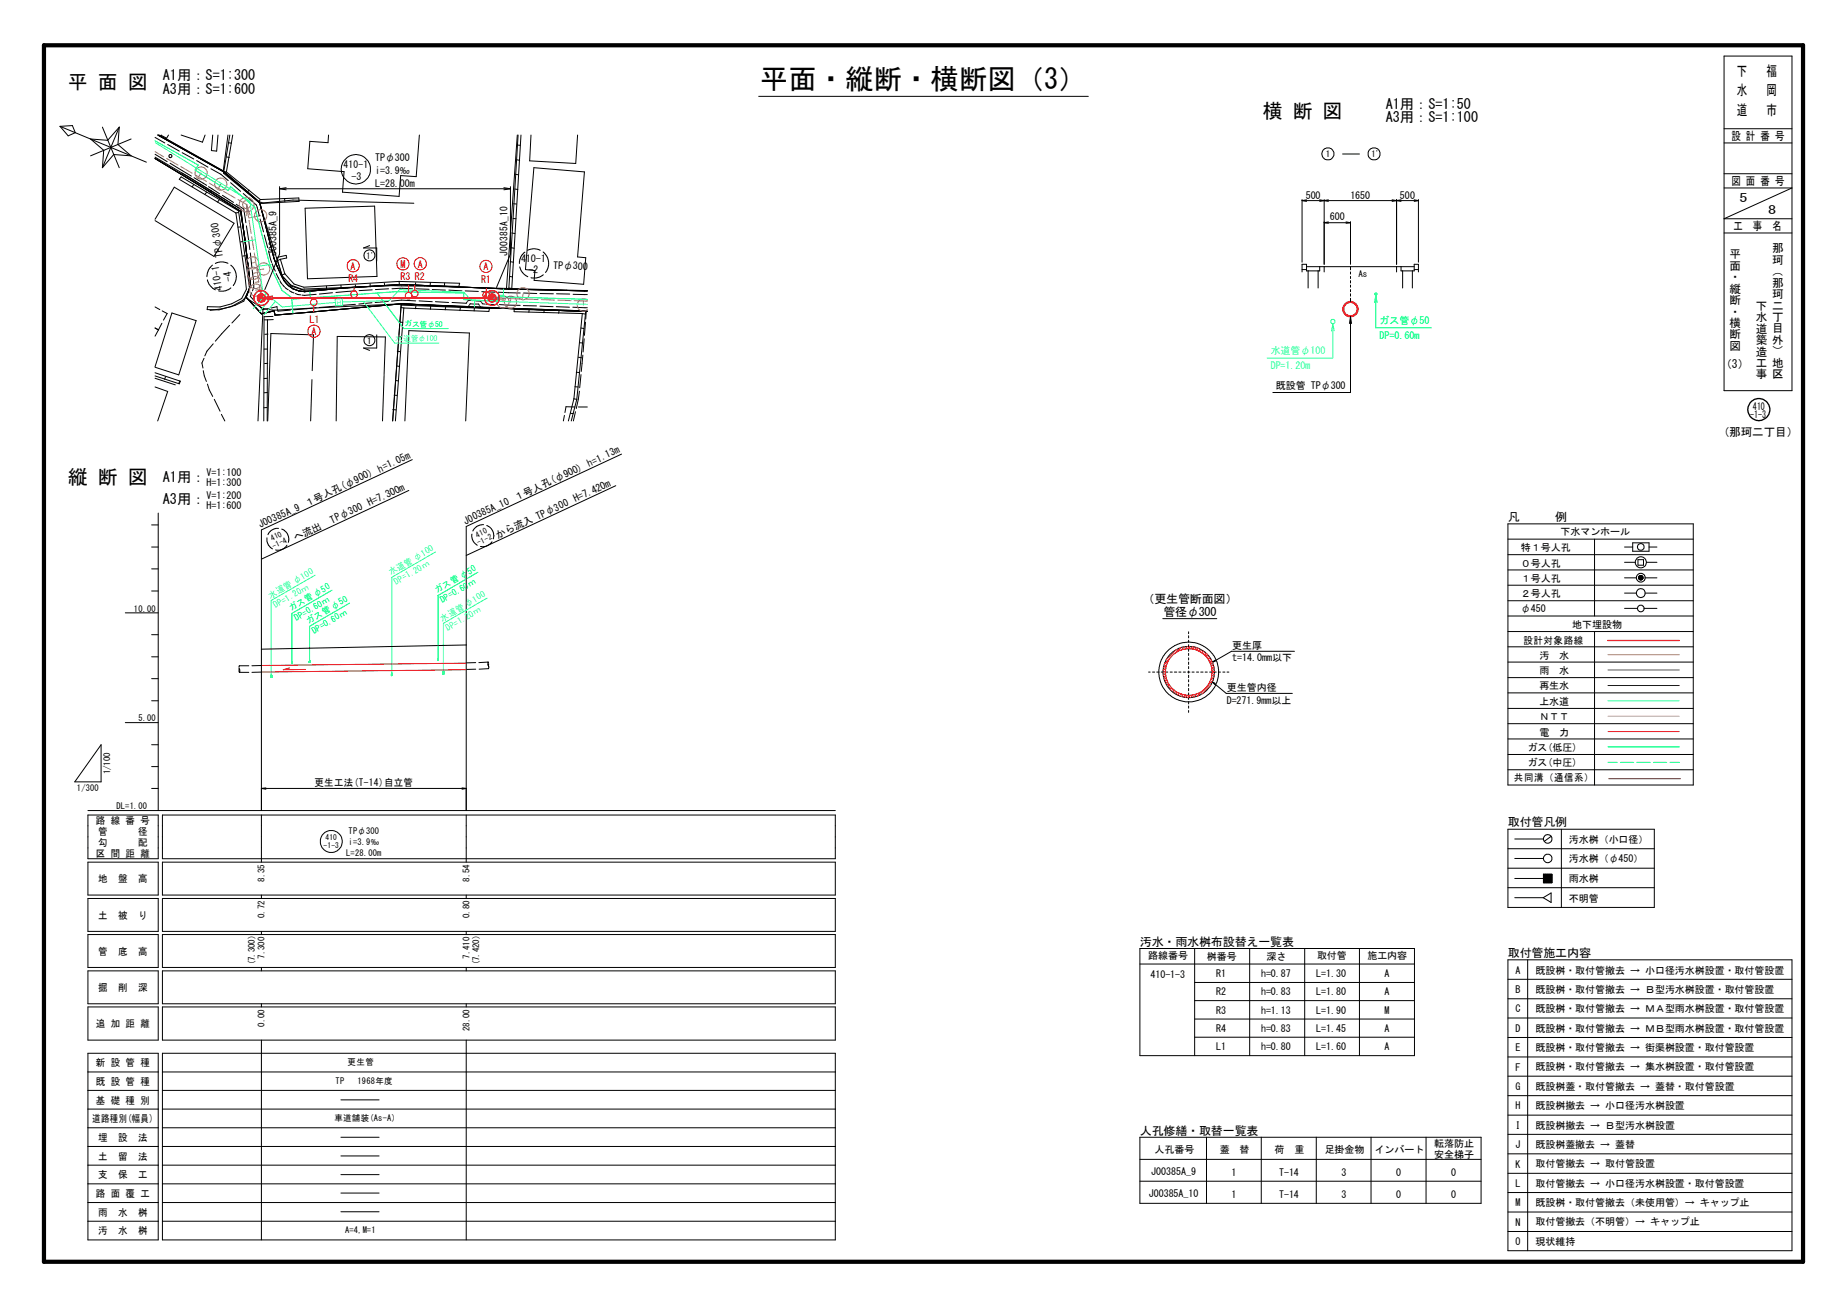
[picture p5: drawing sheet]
<svg xmlns="http://www.w3.org/2000/svg" width="297mm" height="210mm" viewBox="0 0 297 210" stroke-linecap="round" stroke-linejoin="round" font-family="sans-serif">
<g fill="#f00">
<circle cx="42" cy="47.9" r=".65"/>
<circle cx="79.1" cy="47.9" r=".65"/>
</g>
<g fill="none" stroke="#c08040" stroke-width=".16">
<path d="M24.9 24.4l1.4 .8M26.8 25.5l1.8 1M29.1 26.8l1.8 1.1M31.4 28.1l1.8 1.1M32.3 27.8l-.4 .6M33.7 29.5l1.8 1M35.5 29.6l-.4 .7M35.9 30.8l1.9 1M38.3 32.1l1.4 .8M39.7 32.9l.3 2M39.7 32.9v1.8M39.7 32.9l.5 1.7"/>
<path d="M40 35.4l.4 2.1M40.5 38.1l.3 2M41.9 34.7l-1.9 .4M40.9 40.7l.3 2.1M41.1 42.1l-.5 .2M41.3 43.3l.3 2.1M41.4 43.8l-.6 .1M41.6 45.3l-.6 .1M41.7 45.9l.3 2M41.8 46.6l-.7 .1M42.4 43.3l-1.1 .1M79.1 47.9l2.1 .1"/>
<path d="M79.1 47.9l1.8 .4M80.9 47.7l-1.8 .2M80.9 48v.6M81.7 48l2.2 .1M82.1 48v.6M84.1 47.2l-.1 .9M84.4 48.1l2.1 .1M87 48.2l2.2 .1M89.7 48.3h2.1M92.3 48.3l2.1 .1M93.8 48.4v.7M94.4 48.3a.98 .98 0 0 0-1.3 .1 .98 .98 0 0 0 0 1.3 .98 .98 0 0 0 1.3 .1"/>
<path d="M258.6 105.3h11.4"/>
<circle cx="32.3" cy="27.8" r=".98"/>
<circle cx="35.5" cy="29.6" r=".98"/>
<circle cx="39.7" cy="32.9" r=".64"/>
<circle cx="39.7" cy="32.9" r="1.19"/>
<circle cx="41.9" cy="34.7" r=".98"/>
<circle cx="40.6" cy="42.3" r=".99"/>
<circle cx="40.8" cy="44" r=".98"/>
<circle cx="41" cy="45.4" r=".98"/>
<circle cx="41.1" cy="46.6" r=".98"/>
<circle cx="42.4" cy="43.2" r=".98"/>
<circle cx="80.9" cy="48.6" r=".97"/>
<circle cx="82.1" cy="48.6" r=".98"/>
<circle cx="84.1" cy="47.2" r=".98"/>
</g>
<g fill="none" stroke="#000" stroke-width=".16">
<path d="M122 15.5h53M277.2 9h11v53.8h-11zM9.7 20.3l1.9-.1 .5 1.1-1.1 .5zM9.7 20.3l13.8 5.8M16.5 20.4l2.7 6.6M19.2 20.4l-1.9 2.2-2.7-.2 2.1 1.8-.2 2.8M19.2 20.4l-.2 2.8 2.1 1.9-2.8-.3-1.8 2.2M19.2 20.4l-2.7 6.6M21.1 22.4l-6.5 2.7M24.9 35.3l3.1-5.2 9.6 5.8-3.2 5.3-9.5-5.7M24.9 25.5l8.9 5.4 4.9 3.1 .7 4.6 .8 6.4v1.1l-.6 1.7 2.4 2.7 2.1-.5 .1 .7 20.4-1.8 13.8 .6 16 .6M24.9 24.8l2 1.2"/>
<path d="M24.9 22.1l1.6 .9M24.9 25.3l5.3 3.1M25.4 21.7l10.5 5.9 5.9 5 2.3 9a11.5 11.5 0 0 0 2.3 4.3l.7 .5 .9 .4 1 .1 6.8-.6 8.5-.5a844.5 844.5 0 0 0 30.1 1M25.6 21.7l10.3 5.8 5.8 4.9M26 21.7l.8 .5 .3-.5M27 23.2l1.8 1.1M27.3 26.2l3.5 2.1M29.1 21.7l3.5 1.2 .4-1.2M29.1 28.4l9.3 5.5 1.7 12.6-.9 1.9-1.4 .7-2.6 .7h-1.9l.1-.5 2 .1 1.9-.5 1.6-.9 .7-1.5-1.7-12.3-9.1-5.4zM29.2 27.8l1 .6M29.3 24.6l1.9 1M30.2 28.4l8.5 5.3 1.6 12.3-.8 1.8"/>
<path d="M31.2 29.7l-.3 .4M31.2 28.6l2 1.2M31.6 25.8l1.8 1.1M33.2 30.9l-.3 .4M33.5 30l1.8 1.2M33.9 27.1l1.6 .9 1.2 1M34.2 21.7l-.2 2.5 .8 .1 .3-2.6M35.3 32.1l-.3 .4M35.8 31.4l1.7 1.2M35.9 27.6h.5M36.4 25.2l.5 .1M36.4 27.6l5.5 4.5"/>
<path d="M36.7 21.7l-.8 5.8M36.7 22.9l.5 .1M37 21.7l-1.1 6.2 6 4.8 6.2-.3-.1-.6-6.1 .3M37.1 29.4l1.6 1.4M37.4 21.7l-1 5.9M38 32.9l1.2 .7 .3 2.2M38.4 34.2h-.5M38.7 36.5h-.4M39.1 38.8l-.4 .1M39.1 31.1l1.5 1.4M39.6 36.3l.6 3.8M40 30.6l-.2 .3"/>
<path d="M40.9 32.6l.4 .5M41.3 33.2l.4 1.5M41.7 32.4l.6 .2 4.8-.4 19.4 .5M41.7 32.4l3.7 12a4.2 4.2 0 0 0 3.5 2.1l14.2-.6 31.3 .8M41.8 35.2l.6 2.1M41.9 32.1l-.3 .4M42.5 37.8l.6 2M45 30v10.9l-2.4 5.7M45 30.4h37.1M45 30.4l1 .1M45.8 31.9v.5M46 30.2l-1 .2"/>
<path d="M49.1 33.5l11.1-.4 .4 11.3-11.2 .4zM52.8 21.7l-.1 1.2-2.9-.2-.3 4.4 5.8 .5-.2 3.3 9.1 .7 .2-3.4 2.5 .2 .5-6.7M59.4 39.5l-.9 .4h2.1v2.1M81 30.2l1.1 .2M82.1 30v10.9l-2.3 5.3M82.1 30.4l-1.1 .1M82.2 39.8l.5 .1M82.3 37.5h.5M82.5 35.1l.5 .1M82.6 32.8h.5M82.8 30.4l.5 .1M82.9 28l.5 .1"/>
<path d="M83.1 25.7l.5 .1M83.2 23.3l.5 .1M83.2 21.7l-1.8 24.7M83.3 21.7l-1.5 24.6 .5 .1 1.5-24.7M85.4 21.7l-.2 4.2 7.4 .4 .3-4.6M85.9 27l8.1 .6-1.1 13.7 1.3 .1-.3 4.3-8-.6 .1-1.6-1.5-.2zM209.4 32.1v10.1M209.4 32.3h18.7M209.4 32.3l.7 .1M210.1 32.1l-.7 .2M212.2 32.1l.7 .2M212.9 32.1v10.4"/>
<path d="M212.9 32.3l.7 .1M212.9 32.3l-.7 .1M212.9 35.8h4.3M212.9 35.8l.7 .1M213.6 32.1l-.7 .2M213.6 35.7l-.7 .1M215.9 24.8h2.7M216.5 35.7l.7 .1M217.2 35.6v6.9M217.2 35.8l-.7 .1M223.9 32.1l1.4 .3M224.6 32.1v10.4"/>
<path d="M225.3 32.1l-1.4 .3M227.4 32.1l.7 .2M228.1 32.1v10.1M228.1 32.3l-.7 .1M277.2 30.2h11l-11 5h11M277.2 23h11M277.2 20.7h11M277.2 27.9h11M277.2 37.5h11M24.9 49.4l.8 .4M24.9 59l2.7-8.7 3.9 1.3-2.8 8.7-3.8-1.2M24.9 59.9l4.1 1.4-.2 .4-3.9-1.2"/>
<path d="M25.1 52.9l-.2-.2 .6 .3M25.2 52.9l.3 .1M25.5 53l-.6 1.1M26 52l-.5 1M26.1 50l.8 .4-.6 1.1M32.7 59.6l.5 1.7M32.8 57.6l-.3 .8 .1 .8M33.4 45l.2 .7 .4 .4 .6 .5M34.2 42.6l-.7 .9-.2 1M34.3 55.3l-1 1.2-.4 .7M36.7 42.3l-.8-.2h-.6l-.7 .3M36.9 52.3l-2.3 2.6"/>
<path d="M37.1 42.6l.6 .7 .3 1.1-.1 .7-.4 .8M37.1 46.3l-.9 .5h-1.1M38.6 50.6l-1.3 1.3M39.5 41.1l-.5 .1M39.5 47.8l-.5 .5-1.8 1-3.4 .6M39.5 47.8l2.8 1.8M40.3 40.7l.2 2.3M40.5 47.1l-.2 .6 .8 .9M40.6 43.4l.1 1M40.7 44.6l.1 .5M40.8 45.2v.5M40.8 45.8v.4l-.2 .6"/>
<path d="M41.4 48.9l.8 .9 1-.2M42.3 49.6l-.8 18.1M42.5 56.1h.5M42.5 51.4h.5M43 51.4v16.3M43.1 58.4l-.6 .1M43.1 53.7l-.5 .1M43.2 40.3l.5 1.9M43.6 49.5l.9-.2 .1 .3M43.8 42.4l.5 1.2M43.9 50.9h-1.4l-.1 16.8M43.9 51.4h-.9"/>
<path d="M44.4 44l.5 1M44.6 49.7l.1 .3 2-.1M45 45.1l.3 .6M45.1 41.7l1-.2-.1-.4-1.5 .3 .9 3 1.5 1.6 2 .7 15.7-.9 9.2 .3 .1-.5-9.7-.3M45.1 41.7l-.5 .2M45.1 41.7l.7 2.3M45.4 45.8l.4 .3M45.8 44l-.5 .2M45.8 44l1.5 1.7 1.6 .5 15.3-.9M45.8 46.2l.6 .4M46.5 46.7l.8 .4M47.5 47.2l.8 .2"/>
<path d="M50.2 59.6l.2-5.8-6.8-.2-.5 14.1M50.8 49.5l-3.6 .3M50.8 47.3l-2.2 .2M52.5 46v.6M53.5 47.1l-2.1 .2M54.5 49.2l-3.1 .2M54.8 45.8l.1 .6M57.1 45.8v.5M57.1 48.9l-2.1 .2M57.2 46.8l-3.2 .2M59.5 45.6v.5M59.8 48.7l-2.1 .2"/>
<path d="M59.9 46.6l-2.2 .1M60.6 53.8v2.2h-2.1l.9 .3M61.8 45.6v.3M62.4 48.5l-2.1 .1M62.5 46.4l-2.1 .2M63.8 58.8l.5 .1M63.9 56.5l.4 .1M64.1 54.1l.5 .1M64.2 45.3v.5M64.3 51.8l.5 .1M64.5 49.4l.4 .1M64.5 46.4h-1.5"/>
<path d="M64.5 48.9l29.9 1.1M64.5 48.9l-1.3 18.8M64.5 48.9l-19.9 1h-.8l-1.5-.3M64.6 46.4h1.7M64.9 49.5l13.7 .6 .1-.5-14.2-.5-1.4 18.6M64.9 49.5l-1.3 18.2M66.8 45.5v.5M66.8 48.4l-2.2-.1-1.7 .1M66.9 49.2l-.1 .5M66.9 46.4l2.1 .1M67.4 48.4l2.1 .1M69.2 45.4v.4"/>
<path d="M69.3 49.3l-.1 .4M69.5 46.6l2.1 .1M70 48.5l2.1 .1M71.5 45.5v.5M71.7 49.4l-.1 .4M72.2 46.7l2.1 .1M74 49.4v.6M74.8 46.8l2.1 .1M75.1 48.6l-.1 .2-2.3-.2M75.4 49.1l-.1 .3M76.1 48.3h-.8l-.1 .2M76.2 48.9h-.6l-.1 .2"/>
<path d="M76.3 49.5l-.1 .5M76.4 48.9h.6l.1 .2M76.5 48.4h.8l.1 .2M77.2 49.2l.1 .2M77.5 48.7l.1 .2h.3M77.5 46.9l2.1 .1M78.1 48.9l1.7 .1M80.1 47l3.6 .1M80.3 49l3.4 .1M82 44.4l.4 .1M82 42.1l.5 .1M83.6 42.9l.4 .9 .9 .7"/>
<path d="M84.2 49.1l2.1 .1M84.2 47.1l2.1 .1M84.4 40.6l-.7 .7-.2 1.1M84.8 40.3l.8-.3h.8l.5 .3M85.1 49.8l-.1 .4M86.8 49.2l2.1 .1M86.8 47.2h2.2M87.3 40.5l.6 .7 .3 .9-.1 1-.4 .7M87.4 44.2l-1.1 .5h-.9M87.5 49.9v.4M89.5 49.3l2.1 .1M89.5 47.2l2.1 .1"/>
<path d="M89.9 49.9l-.1 .5M92.1 49.4l2.1 .1M92.2 47.3l2 .1M92.7 59.9h.4M93 57.4l.5 .1M93.2 55.1l.5 .1M93.4 52.7l.5 .1M93.6 50.4l.5 .1M93.6 50.4l-10.9-.3v-.4l11.5 .3-1.4 14.2M93.6 50.4l-1.3 13.7M93.7 57.1l-.2 2.6M93.9 54.5l-.1 2.1"/>
<path d="M94.1 51.8l-.1 2.1M94.3 49.5h.1M94.3 47.4h.1M94.3 50l-.1 1.3M209.4 43.3h.7M210.1 42.9h17.3M210.4 43.6v2.7M212 43.6v2.7M212.2 42.9v.7h-2.1v-1.1h-.7v1.2M212.9 42.9v.8M217.2 42.9v.5M217.2 43.7v.4"/>
<path d="M217.2 44.4v.4M217.2 45.1v.4M217.2 45.8v.4M217.2 46.6v.3M217.2 47.2v.4M217.2 48v.5M217.2 50.9v12.2h-12.5M217.2 50.9l-.2 1.1M217.2 50.9l.1 1.1M224.6 42.9v.8M225.3 42.9v.7h2.1v-1.1h.7v1.2M225.6 43.6v2.7"/>
<path d="M227.1 43.6v2.7M227.4 43.3h.7M24.9 62.2l2.1 .7-1.6 4.8M24.9 60.8l3.3 1.1M26.6 60.6l-.1 .4M28.9 61.3l-.2 .4M33.4 61.8l.3 .9 .5 1.1M34.5 64.2l.9 1.9M35.6 66.6l.6 1.1M42.9 65.5l-.5 .1M43 60.8l-.5 .1M43 63.1l-.5 .1"/>
<path d="M50.2 61l-.2 6.7M61.8 60.2l.2-6-7.8-.1-.1 13.6M61.8 60.4l-.3 7.3M63.2 65.9h.5M63.4 63.5l.4 .1M63.6 61.2l.5 .1M65.1 67.7l.6-14.5 9.8 .4-.6 14.1M65.7 78.9l-23.7 11M66.3 73.9l-24.3 11.3v45.1M90.8 66.8l-.2 .9M91.7 66.5h.5M92.3 64.1l.5 .1"/>
<path d="M92.3 64.1l-.9 3.6M92.5 62.2h.5M92.5 65.4h-1.5l-.2 .9M92.5 66.2l-.3 1.5M92.8 64.2l-.9 3.5M93 65.4h1.4M93.2 62.9l-.5 2.8M93.4 60.2l-.2 2.2M99 78.1l-24 11.2M99.9 73l-24.9 11.7v45.6M20.2 98.6h5.2M24.4 95h1"/>
<path d="M24.4 91.5h1M24.4 88h1M24.4 84.4h1M25.4 82.5v47.8M42.9 86.5v.6l.2 .5 .7 .7M44.8 85h-.4l-.7 .2-.3 .2-.3 .6M45.3 85.1l.5 .2 .5 .6 .1 .6v.7M46.1 87.7l-.3 .4-.4 .2-.4 .2-.7-.1M75.9 85.9v.8l.3 .5 .6 .5M77.8 84.4h-.6l-.6 .3-.6 .7M78.3 84.5l.4 .3 .5 .6 .2 .7-.1 .6M79.1 87.1l-.3 .4-.6 .3-.9 .1"/>
<path d="M187 99.5h8.7M242.5 84.2h29.8v42h-29.8zM242.5 86.7h29.8M242.5 91.7h29.8M242.5 94.1h29.8M242.5 96.6h29.8M242.5 99.1h29.8M242.5 89.2h29.8M256.4 86.7v12.4M261.2 88h1.4M261.2 92.9h1.9M261.2 95.4h1.9"/>
<path d="M261.2 97.8h2.1M261.2 90.4h1.8M262.6 87.3h2.6v1.3h-2.6zM263.4 90h.9v.9h-.9zM263.5 92.9l.4 .4 .3-.4-.3-.4-.4 .4M263.5 92.8l.5 .4M263.6 92.7l.5 .5M263.6 92.6l.5 .5M263.7 92.6l.5 .4M263.7 92.6l-.2 .2 .4 .5M263.8 92.5l.4 .5-.2 .2M263.9 92.5l-.4 .5 .2 .2"/>
<path d="M264 92.6l.2 .2-.4 .5M264 92.6l-.5 .4M264.1 92.6l-.5 .5M264.1 92.7l-.5 .5M264.2 92.8l-.5 .4M264.4 97.8h2M264.5 92.9h1.9M264.5 95.4h1.9M264.8 90.4h1.6M265.2 88h1.2M16.3 119.8v5.9h-4.3zM20.2 116.2h5.2"/>
<path d="M24.4 119.8h1M24.4 112.7h1M24.4 109.1h1M24.4 105.6h1M24.4 102.1h1M38.4 107.9l.1 .2M38.4 107.4l.1 .2M38.5 107.6l.1 .2M38.5 107.6l-.1 .2M38.5 108.1h1.5M38.6 107.9l-.1 .2M40 107.1h-1.5l-.1 .2"/>
<path d="M42 108.1h-1.5M42 107l-1.5 .1M75 103.7l-33 .7M76.5 106.6h-1.5M76.5 107.6l-1.5 .1M78.4 106.8l.1 .2M78.5 106.5l.1 .2M78.5 106.5l-.1 .2M78.5 106.5l-1.5 .1M78.5 107l.1 .2M78.6 106.8l-.1 .2M78.6 107.3v.2l-1.6 .1"/>
<path d="M184.7 108.1h.3M185.3 108.1h.4M186 108.1h.4M186.7 108.1h.4M187.5 108.1h.3M188.2 108.1h.3M188.8 108.1h.4M189.6 108.1h.3M190.3 108.1h.3M191 108.1h.3M191.1 101.6v.3M191.1 102.2v.4"/>
<path d="M191.1 103v.3M191.1 103.7v.3M191.1 104.4v.3M191.1 105.1v.3M191.1 105.8v.3M191.1 106.5v.3M191.1 107.2v.3M191.1 107.9v.3M191.1 108.6v.4M191.1 109.3v.3M191.1 110v.4M191.1 110.7v.4"/>
<path d="M191.1 111.4v.4M191.1 112.1v.4M191.1 112.8v.4M191.1 113.5v.4M191.1 114.3v.3M191.7 108.1h.3M192.4 108.1h.3M193.1 108.1h.4M193.8 108.1h.3M194.5 108.1h.4M194.9 109.6l.4 .5M194.9 109.6l.5 .3"/>
<path d="M194.9 109.6l2.3 1.9h10.6M195.2 108.1h.4M195.4 106.2l-.5 .3M195.5 106.3l-.6 .2M195.9 108.1h.4M196.6 108.1h.4M197.3 108.1h.3M208.2 104.7h-10.2l-3.1 1.8M242.5 101.6h29.8M242.5 104h29.8M242.5 106.5h29.8M242.5 109h29.8"/>
<path d="M242.5 111.4h29.8M242.5 113.9h29.8M242.5 116.4h29.8M242.5 118.8h29.8M256.4 101.6v24.6M14.1 131.1h11.3v7h-11.3zM14.1 138.6h11.3v5.3h-11.3zM14.1 130.3h120.2M24.4 126.8h1M24.4 123.3h1M26.1 131.1h108.2v7h-108.2zM26.1 138.6h108.2v5.3h-108.2z"/>
<path d="M42 126.8h33M42 131.1v7.5M42 126.8l.8 .1M42.8 126.7l-.8 .1M74.3 126.7l.7 .1M75 131.1v7.5M75 126.8l-.7 .1M242.5 136.5h23.5M242.5 133.3h23.5v12.6h-23.5zM242.5 139.6h23.5M242.5 121.3h29.8M242.5 123.8h29.8"/>
<path d="M243.6 138h4.6M243.6 134.9h4.6M249.4 134.5l-1.1 .8M251.1 133.3v12.6M14.1 144.5h11.3v5.3h-11.3zM14.1 150.3h11.3v5.3h-11.3zM14.1 156.1h11.3v5.3h-11.3zM26.1 144.5h108.2v5.3h-108.2zM26.1 150.3h108.2v5.3h-108.2zM26.1 156.1h108.2v5.3h-108.2zM42 143.9v.6M42 149.8v.5"/>
<path d="M42 155.6v.5M75 143.9v.6M75 149.8v.5M75 155.6v.5M183.3 152.5h44.2v17.3h-44.2zM183.3 155h44.2M192.1 158h35.4M192.1 152.5v17.3M201 152.5v17.3M209.8 152.5v17.3M218.6 152.5v17.3M242.5 154.3h45.7v46.8h-45.7z"/>
<path d="M242.5 142.7h23.5M242.5 157.5h45.7M243.6 144.4h4.6M245.7 154.3v46.8M248.2 144.4l1.2-.8v1.5zM248.2 140.6v1.3M248.2 141.9h1.4M248.2 140.6h1.4M248.2 140.6l1.4 1.3M248.2 140.6h.1M248.3 140.6l1.3 1.3h-.1l-1.3-1.2M248.3 140.6l-.1 .1"/>
<path d="M248.4 140.6l1.2 1.2-.2 .1-1.2-1.1M248.5 140.6l-.3 .2M248.5 140.6l1.1 1-.3 .3-1.1-1M248.5 140.6l-.3 .3M248.6 140.6l1 1-.4 .3-1-.9M248.6 140.6l-.4 .4M248.7 140.6l.9 .8-.6 .5-.8-.8M248.8 140.6l-.6 .5M248.8 140.6l.8 .8-.6 .5-.8-.7M248.8 140.6l-.6 .6M248.9 140.6l.7 .7-.7 .6-.7-.6h-4.6M248.9 140.6l-.7 .7"/>
<path d="M249 140.6l.6 .5-.8 .8-.6-.5M249 140.6l-.8 .8M249.1 140.6l.5 .5-.9 .8-.5-.4M249.1 140.6l-.9 .9M249.2 140.6l.4 .4-1 .9-.4-.3M249.2 140.6l-1 1M249.3 140.6l.3 .2-1.1 1.1-.3-.2M249.3 140.6l-1.1 1.1M249.4 140.6l.2 .2-1.2 1.1-.2-.1M249.4 140.6l-1.2 1.2M249.5 140.6l.1 .1-1.3 1.2h-.1M249.6 140.6v1.3"/>
<path d="M249.6 140.6l-1.4 1.3M14.1 161.9h11.3v5.4h-11.3zM14.1 169.4h11.3v30h-11.3zM14.1 178.4h11.3M14.1 175.3h11.3M14.1 172.4h11.3M26.1 169.4h108.2v30h-108.2zM26.1 161.9h108.2v5.4h-108.2zM26.1 178.4h108.2M26.1 175.3h108.2M26.1 172.4h108.2M42 161.4v.5"/>
<path d="M42 167.3v32.1M54.8 176.9h6.2M75 161.4v.5M75 167.3v32.1M192.1 163.9h35.4M192.1 160.9h35.4M192.1 166.8h35.4M242.5 170h45.7M242.5 176.2h45.7M242.5 179.3h45.7M242.5 166.8h45.7M242.5 163.7h45.7"/>
<path d="M242.5 160.6h45.7M242.5 173.1h45.7M14.1 196.4h11.3M14.1 193.4h11.3M14.1 190.4h11.3M14.1 187.4h11.3M14.1 184.4h11.3M14.1 181.4h11.3M26.1 196.4h108.2M26.1 193.4h108.2M26.1 190.4h108.2M26.1 187.4h108.2"/>
<path d="M26.1 184.4h108.2M26.1 181.4h108.2M54.8 182.9h6.2M54.8 185.9h6.2M54.8 188.9h6.2M54.8 191.9h6.2M54.8 194.9h6.2M183.3 182.9h54.9v10.6h-54.9zM183.3 186.4h54.9M183.3 189.9h54.9M194 182.9v10.6M202.8 182.9v10.6"/>
<path d="M211.7 182.9v10.6M220.5 182.9v10.6M229.3 182.9v10.6M242.5 198h45.7M242.5 191.8h45.7M242.5 188.7h45.7M242.5 185.5h45.7M242.5 182.4h45.7M242.5 194.9h45.7"/>
<circle cx="27.4" cy="25.1" r=".26"/>
<circle cx="57.2" cy="27.2" r="2.34"/>
<circle cx="213.5" cy="24.7" r=".98"/>
<circle cx="220.9" cy="24.7" r=".97"/>
<circle cx="59.4" cy="41.1" r=".88"/>
<circle cx="59.4" cy="54.7" r=".88"/>
<circle cx="263.8" cy="95.4" r=".71"/>
<circle cx="263.8" cy="88" r=".54"/>
<circle cx="263.8" cy="97.8" r=".53"/>
<circle cx="263.8" cy="92.9" r=".36"/>
<circle cx="263.8" cy="92.9" r=".7"/>
<circle cx="263.9" cy="90.4" r=".89"/>
<circle cx="191.2" cy="108.1" r="4.8"/>
<circle cx="191.2" cy="108.1" r="4.1"/>
<circle cx="53.3" cy="135.3" r="1.77"/>
<circle cx="248.9" cy="134.9" r=".69"/>
<circle cx="248.9" cy="138" r=".68"/>
</g>
<g fill="none" stroke="#0f0" stroke-width=".16">
<path d="M24.9 22.6l7 3.9-.5 .8 5.3 3.3 .4-.6 3.9 3.4 2.4 9.2 1.9 4.1 1.9 1.4 16.5-1.2 10.9 .2-.1 1.1 5.6 .2v-.7l14.3 .4M46.9 47.9l.2 2.5M49.8 46.8l.1 1.1M60.6 47.1l4.3 5.7h7.2M81 46.4l-.1 1.1h-.4v.2M221.2 47.5v5.2h9M221.2 47.5l.2 1.1M221.2 47.5l-.1 1.1M53.4 94.9l-6.5 3.7v8h.1M56.2 97l-6.4 3.7v5.8M76.8 92l-6.4 3.8v10.3M46.9 106.4h.1"/>
<path d="M46.9 106.5h.1M47 106.4v.2M49.7 106.4h.1M49.7 106.5h.1M49.8 106.3h-.1l.1 .2M70.4 106h.1M70.5 105.9h-.1l.1 .2M258.6 120.1h11.4M258.6 122.6h1.5M260.6 122.6h2.1M263.2 122.6h2.1M265.9 122.6h2.1"/>
<path d="M268.6 122.6h1.4"/>
<circle cx="221.3" cy="47.3" r=".18"/>
</g>
<g fill="none" stroke="#0ff" stroke-width=".16">
<path d="M25 22.9l15.2 9.4 2 14.5 3.2 2.6 8.5-.8M41.1 38.6l-2 .3M42.8 47.2l-2.1 2.5M43.6 47.9l-1.9 2.2M43.6 42.5l-1.9 .3M44.3 48.5l-1.8 2.1M50.3 48.9l.1 .6M53.9 48.1l1.1-.1 .1 1.1-1.1 .1zM55.1 48.6l7.5-.3 1.7-1.7 10.3 .4 1.2 1.3 18.6 .6M58.4 48.5l5.1 6.7h7.1M76.3 48.3v1.1M214.3 52v5.6h-10.5"/>
<path d="M214.3 52l.2 1.2M214.3 52l-.2 1.2M50.7 92.5l-7.1 4.1v12M70 88.8l-7 4v15.5M78.3 96.2l-7 4v7.8M43.6 108.8h.1M43.6 108.7h.1M43.6 108.6h.1M43.6 108.6l.1 .1M43.7 108.6h-.1v.3h.1M43.7 108.8h.1M43.7 108.7v.2"/>
<path d="M43.7 108.7h.1M43.7 108.9h-.1M62.9 108.3h.1M62.9 108.4h.1M62.9 108.5h.1M62.9 108.6h.1M63 108.3h.1M63 108.4h.1M63 108.5h.1M63 108.3v.3M63 108.6h.1M63.1 108.3h-.2v.3h.2"/>
<path d="M71.2 108.2h.1M71.2 108.1h.1M71.2 108.3h.1M71.3 108.2h.1M71.3 108v.4M71.3 108.1h.1M71.3 108.3h.1M71.4 108h-.2v.4h.2M258.6 112.7h11.4"/>
<circle cx="214.3" cy="51.7" r=".36"/>
</g>
<g fill="none" stroke="#f00" stroke-width=".16">
<path d="M50.5 47.9v.2M50.5 49.1v1M56.9 46.2v.6M56.9 47.9h.1M65.7 45.8v1.2M66.7 45.8v.9M66.7 47.8v.1M78.2 46.4v1.5M46.6 107.4l-1 .3h3.5M75 106.6l-33 .4M75 107.7l-33 .4M187.4 107.9l-.4 .3"/>
<path d="M187.4 108.3l-.3 .3M187.5 108.7l-.3 .3M187.5 107.4l-.5 .4M187.5 109l-.3 .3M187.6 106.8l-.5 .6M187.6 109.3l-.3 .3M187.7 109.6l-.2 .3M187.9 109.9l-.3 .3M188 106l-.8 .8M188 110.2l-.2 .2M188.2 110.4l-.2 .3M188.4 110.6l-.2 .3"/>
<path d="M188.6 110.8l-.3 .3M188.8 111l-.2 .3M189.1 111.2l-.3 .3M189.2 104.4l-1.7 1.7M189.4 111.3l-.3 .3M189.7 111.5l-.3 .3M189.9 104.1l-.8 .8M189.9 111.6l-.2 .3M190.2 111.7l-.3 .3M190.5 104l-.6 .6M190.6 111.8l-.3 .3M190.9 104l-.4 .4"/>
<path d="M191 111.8l-.4 .3M191.3 104l-.3 .4M191.4 111.8l-.4 .4M191.7 104l-.3 .4M191.9 111.7l-.5 .5M192.1 104.1l-.4 .3M192.4 104.1l-.3 .3M192.5 111.5l-.6 .6M192.7 104.3l-.3 .3M193 104.4l-.3 .3M193.3 104.5l-.3 .3M193.4 111l-.9 1"/>
<path d="M193.5 104.7l-.2 .3M193.8 104.9l-.3 .3M194 105.1l-.3 .2M194.2 105.3l-.3 .2M194.4 105.5l-.3 .3M194.6 105.7l-.3 .3M194.7 110.2l-1.4 1.4M194.7 106l-.3 .3M194.9 106.3l-.3 .3M195 106.6l-.3 .2M195.1 109.4l-1 .9M195.1 106.8l-.3 .4"/>
<path d="M195.2 107.2l-.3 .3M195.2 108.8l-.6 .6M195.2 107.5l-.3 .4M195.3 107.9l-.4 .4M195.3 108.4l-.5 .4"/>
<circle cx="50.4" cy="48.6" r=".52"/>
<circle cx="50.5" cy="53.3" r=".97"/>
<circle cx="56.8" cy="42.7" r=".98"/>
<circle cx="56.9" cy="47.3" r=".53"/>
<circle cx="64.8" cy="42.4" r=".98"/>
<circle cx="65.7" cy="47.6" r=".54"/>
<circle cx="66.7" cy="47.2" r=".53"/>
<circle cx="67.6" cy="42.4" r=".98"/>
<circle cx="78.1" cy="42.8" r=".97"/>
<circle cx="78.2" cy="47.4" r=".52"/>
<circle cx="217.2" cy="49.7" r="1.24"/>
<circle cx="217.2" cy="49.7" r="1.06"/>
<circle cx="191.2" cy="108.1" r="3.7"/>
</g>
<path d="M258.6 110.2h11.4" fill="none" stroke="#4c0000" stroke-width=".16"/>
<path d="M258.6 115.2h11.4" fill="none" stroke="#f0f" stroke-width=".16"/>
<path d="M258.6 117.6h11.4" fill="none" stroke="#ff8000" stroke-width=".16"/>
<path d="M258.6 107.7h11.4" fill="none" stroke="#00f" stroke-width=".16"/>
<path d="M258.7 125.2h11.5" fill="none" stroke="#7f0000" stroke-width=".16"/>
<g fill="none" stroke="#f00" stroke-width=".21">
<path d="M42 47.9h37.1M42 47.9l1.8 .3M43.8 47.6l-1.8 .3M258.5 103h11.5"/>
<circle cx="42" cy="47.9" r=".66"/>
<circle cx="42" cy="47.9" r="1.19"/>
<circle cx="79.1" cy="47.9" r=".65"/>
<circle cx="79.1" cy="47.9" r="1.19"/>
</g>
<circle cx="282.8" cy="65.9" r="1.77" fill="none" stroke="#000" stroke-width=".21"/>
<path d="M7.1 7.3h282.8v195.6h-282.8z" fill="none" stroke="#000" stroke-width=".68"/>
<text font-size="4.6" x="122.2" y="14.3">平面・縦断・横断図（3）</text>
<g font-size="3.2">
<text x="10.9" y="14.4">平 面 図</text>
<text x="203.1" y="19">横 断 図</text>
<text x="10.9" y="77.9">縦 断 図</text>
</g>
<g font-size="2.3">
<text x="26.2" y="12.9">A1用：S=1:300</text>
<text x="26.2" y="15.1">A3用：S=1:600</text>
<text x="222.8" y="17.5">A1用：S=1:50</text>
<text x="279.3" y="12.2">下</text>
<text x="279.3" y="15.2">水</text>
<text x="284.1" y="15.2">岡</text>
<text x="284.1" y="12.2">福</text>
<text x="222.8" y="19.7">A3用：S=1:100</text>
<text x="279.3" y="18.5">道</text>
<text x="284.1" y="18.5">市</text>
<text x="26.2" y="77.4">A1用：</text>
<text x="26.2" y="81.1">A3用：</text>
</g>
<g font-size="1.9">
<text x="278.4" y="22.4">設 計 番 号</text>
<text x="278.4" y="29.7">図 面 番 号</text>
<text x="279.7" y="32.4">5</text>
<text x="284.4" y="34.4">8</text>
<text x="278.1" y="41.5">平</text>
<text x="278.8" y="37">工　事　名</text>
<text x="285" y="40.6">那</text>
<text x="278.1" y="43.4">面</text>
<text x="278.1" y="45.2">・</text>
<text x="278.1" y="47.1">縦</text>
<text x="285" y="42.4">珂</text>
<text x="285" y="44.3">（</text>
<text x="285" y="46.1">那</text>
<text x="285" y="48">珂</text>
<text x="278.1" y="48.9">断</text>
<text x="278.1" y="50.7">・</text>
<text x="278.1" y="52.6">横</text>
<text x="282.4" y="49.8">下 二</text>
<text x="282.4" y="51.6">水 丁</text>
<text x="282.4" y="53.5">道 目</text>
<text x="276.6" y="59.2">（3） 工 地</text>
<text x="278.1" y="54.4">断</text>
<text x="278.1" y="56.3">図</text>
<text x="282.4" y="55.3">築 外</text>
<text x="282.4" y="57.2">造 ）</text>
<text x="282.4" y="60.9">事 区</text>
<text x="276.3" y="70.1">（那珂二丁目）</text>
<text x="242.5" y="83.8">凡　　　例</text>
<text x="183.7" y="97">（更生管断面図）</text>
<text x="187.1" y="99.1">管径φ300</text>
<text x="242.5" y="132.9">取付管凡例</text>
<text x="183.3" y="152.1">汚水・雨水桝布設替え一覧表</text>
<text x="242.5" y="153.9">取付管施工内容</text>
<text x="183.3" y="182.5">人孔修繕・取替一覧表</text>
</g>
<g font-size="1.6">
<text x="55.2" y="27">410-1</text>
<text x="56.5" y="28.9">-3</text>
<text x="60.3" y="25.9">TPφ300</text>
<text x="60.3" y="27.9">i=3.9‰</text>
<text x="60.3" y="30">L=28.00m</text>
<text x="210" y="31.9">500</text>
<text x="213.9" y="35.4">600</text>
<text x="217.2" y="31.9">1650</text>
<text x="225.1" y="31.9">500</text>
<text x="35.9" y="41.3" transform="rotate(-99 35.9 41.3)">TPφ300</text>
<text x="44.5" y="41.1" transform="rotate(-90 44.5 41.1)">J00385A_9</text>
<text x="81.6" y="41.1" transform="rotate(-90 81.6 41.1)">J00385A_10</text>
<text x="35.8" y="46.6" transform="rotate(-99 35.8 46.6)">410-1</text>
<text x="37.3" y="45.1" transform="rotate(-99 37.3 45.1)">-4</text>
<text x="83.8" y="42.1" transform="rotate(2 83.8 42.1)">410-1</text>
<text x="85" y="43.9" transform="rotate(2 85 43.9)">-2</text>
<text x="88.9" y="43.2" transform="rotate(2 88.9 43.2)">TPφ300</text>
<text x="205.2" y="62.6">既設管 TPφ300</text>
<text x="281.9" y="65.9">410</text>
<text x="281.4" y="67.2">-1-3</text>
<text x="33.2" y="76.5">V=1:100</text>
<text x="33.2" y="78.2">H=1:300</text>
<text x="33.2" y="80.2">V=1:200</text>
<text x="33.2" y="81.8">H=1:600</text>
<text x="49.3" y="81.5" transform="rotate(-25 49.3 81.5)">１号人孔(φ900) h=1.05m</text>
<text x="83" y="80.6" transform="rotate(-25 83 80.6)">１号人孔(φ900) h=1.13m</text>
<text x="41.9" y="84.9" transform="rotate(-25 41.9 84.9)">J00385A_9</text>
<text x="47.5" y="87" transform="rotate(-25 47.5 87)">へ流出</text>
<text x="53.4" y="84.2" transform="rotate(-25 53.4 84.2)">TPφ300 H=7.300m</text>
<text x="74.8" y="84.4" transform="rotate(-25 74.8 84.4)">J00385A_10</text>
<text x="80.1" y="86.6" transform="rotate(-25 80.1 86.6)">から流入 TPφ300 H=7.420m</text>
<text x="244.6" y="88.6">特１号人孔</text>
<text x="251" y="86.1">下水マンホール</text>
<text x="244.6" y="93.5">１号人孔</text>
<text x="244.6" y="91.1">０号人孔</text>
<text x="244.6" y="96">２号人孔</text>
<text x="244.6" y="98.5">φ450</text>
<text x="252.8" y="101">地下埋設物</text>
<text x="198.2" y="104.4">更生厚</text>
<text x="198.2" y="106.2">t=14.0mm以下</text>
<text x="245" y="103.5">設計対象路線</text>
<text x="247.6" y="106">汚　水</text>
<text x="197.3" y="113.2">D=271.9mm以上</text>
<text x="197.3" y="111.1">更生管内径</text>
<text x="247.6" y="108.4">雨　水</text>
<text x="247.6" y="110.9">再生水</text>
<text x="247.6" y="113.4">上水道</text>
<text x="247.6" y="115.8">ＮＴＴ</text>
<text x="247.6" y="118.3">電　力</text>
<text x="243.5" y="125.6">共同溝（通信系）</text>
<text x="245.7" y="120.8">ガス(低圧)</text>
<text x="245.7" y="123.2">ガス(中圧)</text>
<text x="50.5" y="126.5">更生工法(T-14)自立管</text>
<text x="15.4" y="137.8">区 間 距 離</text>
<text x="15.4" y="132.5">路 線 番 号</text>
<text x="15.8" y="136.1">勾</text>
<text x="15.8" y="134.3">管</text>
<text x="22.2" y="136.1">配</text>
<text x="22.2" y="134.3">径</text>
<text x="252.3" y="135.5">汚水桝（小口径）</text>
<text x="15.8" y="141.9">地</text>
<text x="19" y="141.9">盤</text>
<text x="22.2" y="141.9">高</text>
<text x="252.3" y="141.9">雨水桝</text>
<text x="252.3" y="138.7">汚水桝（φ450）</text>
<text x="15.8" y="147.7">土</text>
<text x="19" y="147.7">被</text>
<text x="22.2" y="147.7">り</text>
<text x="252.3" y="145">不明管</text>
<text x="15.8" y="153.5">管</text>
<text x="19" y="153.5">底</text>
<text x="22.2" y="153.5">高</text>
<text x="184.7" y="154.3">路線番号</text>
<text x="194.1" y="154.3">桝番号</text>
<text x="203.7" y="154.3">深さ</text>
<text x="211.8" y="154.3">取付管</text>
<text x="219.9" y="154.3">施工内容</text>
<text x="15.8" y="159.4">掘</text>
<text x="19" y="159.4">削</text>
<text x="22.2" y="159.4">深</text>
<text x="185" y="157.2">410-1-3</text>
<text x="195.6" y="160.1">R2</text>
<text x="195.6" y="157.1">R1</text>
<text x="202.8" y="160.1">h=0.83</text>
<text x="202.8" y="157.1">h=0.87</text>
<text x="211.7" y="160.1">L=1.80</text>
<text x="211.7" y="157.1">L=1.30</text>
<text x="222.6" y="160.1">A</text>
<text x="222.6" y="157.1">A</text>
<text x="243.7" y="156.6">A</text>
<text x="243.7" y="159.7">B</text>
<text x="246.9" y="156.6">既設桝・取付管撤去 → 小口径汚水桝設置・取付管設置</text>
<text x="246.9" y="159.6">既設桝・取付管撤去 → Ｂ型汚水桝設置・取付管設置</text>
<text x="15.4" y="165.2">追 加 距 離</text>
<text x="195.6" y="163">R3</text>
<text x="195.6" y="165.9">R4</text>
<text x="202.8" y="163">h=1.13</text>
<text x="202.8" y="165.9">h=0.83</text>
<text x="211.7" y="163">L=1.90</text>
<text x="211.7" y="165.9">L=1.45</text>
<text x="222.6" y="163">M</text>
<text x="222.6" y="165.9">A</text>
<text x="243.7" y="165.9">D</text>
<text x="243.7" y="162.8">C</text>
<text x="246.9" y="162.8">既設桝・取付管撤去 → ＭＡ型雨水桝設置・取付管設置</text>
<text x="246.9" y="165.9">既設桝・取付管撤去 → ＭＢ型雨水桝設置・取付管設置</text>
<text x="15.4" y="171.4">新 設 管 種</text>
<text x="195.6" y="168.9">L1</text>
<text x="202.8" y="168.9">h=0.80</text>
<text x="211.7" y="168.9">L=1.60</text>
<text x="222.6" y="168.9">A</text>
<text x="243.7" y="172.2">F</text>
<text x="243.7" y="169">E</text>
<text x="246.9" y="169">既設桝・取付管撤去 → 街渠桝設置・取付管設置</text>
<text x="246.9" y="172.1">既設桝・取付管撤去 → 集水桝設置・取付管設置</text>
<text x="15.4" y="177.5">基 礎 種 別</text>
<text x="15.4" y="174.5">既 設 管 種</text>
<text x="243.7" y="178.4">H</text>
<text x="243.7" y="175.3">G</text>
<text x="246.9" y="175.3">既設桝蓋・取付管撤去 → 蓋替・取付管設置</text>
<text x="246.9" y="178.3">既設桝撤去 → 小口径汚水桝設置</text>
<text x="14.8" y="180.5">道路種別(幅員)</text>
<text x="15.8" y="183.5">埋</text>
<text x="19" y="183.5">設</text>
<text x="22.2" y="183.5">法</text>
<text x="185.6" y="185.4">人孔番号</text>
<text x="196.1" y="185.4">蓋　替</text>
<text x="204.9" y="185.4">荷　重</text>
<text x="213" y="185.4">足掛金物</text>
<text x="221.1" y="185.4">インバート</text>
<text x="230.6" y="184.4">転落防止</text>
<text x="243.7" y="181.5">I</text>
<text x="243.7" y="184.6">J</text>
<text x="246.9" y="181.5">既設桝撤去 → Ｂ型汚水桝設置</text>
<text x="246.9" y="184.6">既設桝蓋撤去 → 蓋替</text>
<text x="15.8" y="189.5">支</text>
<text x="15.8" y="186.5">土</text>
<text x="19" y="189.5">保</text>
<text x="19" y="186.5">留</text>
<text x="22.2" y="189.5">工</text>
<text x="22.2" y="186.5">法</text>
<text x="185.1" y="189">J00385A_9</text>
<text x="198" y="189.1">1</text>
<text x="205.7" y="189.1">T-14</text>
<text x="215.7" y="189.1">3</text>
<text x="224.5" y="189.1">0</text>
<text x="230.6" y="186.2">安全梯子</text>
<text x="233.4" y="189.1">0</text>
<text x="243.7" y="187.7">K</text>
<text x="243.7" y="190.9">L</text>
<text x="246.9" y="187.7">取付管撤去 → 取付管設置</text>
<text x="246.9" y="190.8">取付管撤去 → 小口径汚水桝設置・取付管設置</text>
<text x="15.4" y="192.5">路 面 覆 工</text>
<text x="15.8" y="195.5">雨</text>
<text x="19" y="195.5">水</text>
<text x="22.2" y="195.5">桝</text>
<text x="184.7" y="192.5">J00385A_10</text>
<text x="198" y="192.6">1</text>
<text x="205.7" y="192.6">T-14</text>
<text x="215.7" y="192.6">3</text>
<text x="224.5" y="192.6">0</text>
<text x="233.4" y="192.6">0</text>
<text x="243.7" y="197.1">N</text>
<text x="243.7" y="194">M</text>
<text x="246.9" y="194">既設桝・取付管撤去（未使用管）→ キャップ止</text>
<text x="246.9" y="197.1">取付管撤去（不明管）→ キャップ止</text>
<text x="15.8" y="198.5">汚</text>
<text x="19" y="198.5">水</text>
<text x="22.2" y="198.5">桝</text>
<text x="243.7" y="200.2">O</text>
<text x="246.9" y="200.2">現状維持</text>
</g>
<g font-size="1.6" fill="#f00">
<text x="56.1" y="45.3">R4</text>
<text x="56.4" y="43.4">A</text>
<text x="64.4" y="45">R3 R2</text>
<text x="64.4" y="43.1">M</text>
<text x="67.2" y="43.1">A</text>
<text x="77.4" y="45.5">R1</text>
<text x="77.7" y="43.5">A</text>
<text x="49.7" y="52">L1</text>
<text x="50.1" y="53.9">A</text>
</g>
<g font-size="1.6" fill="#0f0">
<text x="221.8" y="52.2">ガス管φ50</text>
<text x="221.8" y="54.5">DP=0.60m</text>
</g>
<g font-size="1.6" fill="#0ff">
<text x="204.3" y="57">水道管φ100</text>
<text x="204.3" y="59.4">DP=1.20m</text>
</g>
<g font-size="1.4">
<text x="213.2" y="25.2">1</text>
<text x="220.6" y="25.3">1'</text>
<text x="58.9" y="41.6">1'</text>
<text x="218.4" y="44.6">As</text>
<text x="59.1" y="55.2">1</text>
<text x="21.5" y="98.3">10.00</text>
<text x="22.3" y="116">5.00</text>
<text x="17.7" y="124.5" transform="rotate(-90 17.7 124.5)">1/100</text>
<text x="12.4" y="127.2">1/300</text>
<text x="18.7" y="130.1">DL=1.00</text>
<text x="55.7" y="137.7">L=28.00m</text>
<text x="56" y="135.9">i=3.9‰</text>
<text x="56" y="134.2">TPφ300</text>
<text x="42.5" y="141.8" transform="rotate(-90 42.5 141.8)">8.35</text>
<text x="75.5" y="141.8" transform="rotate(-90 75.5 141.8)">8.54</text>
<text x="42.5" y="147.7" transform="rotate(-90 42.5 147.7)">0.72</text>
<text x="75.5" y="147.7" transform="rotate(-90 75.5 147.7)">0.80</text>
<text x="41" y="155.2" transform="rotate(-90 41 155.2)">(7.300)</text>
<text x="42.5" y="154.2" transform="rotate(-90 42.5 154.2)">7.300</text>
<text x="75.5" y="154.2" transform="rotate(-90 75.5 154.2)">7.410</text>
<text x="77" y="155.2" transform="rotate(-90 77 155.2)">(7.420)</text>
<text x="42.5" y="165.1" transform="rotate(-90 42.5 165.1)">0.00</text>
<text x="75.5" y="165.8" transform="rotate(-90 75.5 165.8)">28.00</text>
<text x="55.9" y="171.3">更生管</text>
<text x="54" y="174.3">TP</text>
<text x="57.5" y="174.3">1968年度</text>
<text x="53.8" y="180.3">車道舗装(As-A)</text>
<text x="55.5" y="198.3">A=4,M=1</text>
</g>
<g font-size="1.4" fill="#0ff">
<text x="62.8" y="92.5" transform="rotate(-30 62.8 92.5)">水道管 φ100</text>
<text x="63.7" y="94.1" transform="rotate(-30 63.7 94.1)">DP=1.20ｍ</text>
<text x="43.5" y="96.3" transform="rotate(-30 43.5 96.3)">水道管 φ100</text>
<text x="44.3" y="97.8" transform="rotate(-30 44.3 97.8)">DP=1.20ｍ</text>
<text x="71.1" y="99.9" transform="rotate(-30 71.1 99.9)">水道管 φ100</text>
<text x="72" y="101.5" transform="rotate(-30 72 101.5)">DP=1.20ｍ</text>
</g>
<g font-size="1.4" fill="#0f0">
<text x="70.3" y="95.4" transform="rotate(-30 70.3 95.4)">ガス管 φ50</text>
<text x="46.8" y="98.3" transform="rotate(-30 46.8 98.3)">ガス管 φ50</text>
<text x="47.7" y="99.8" transform="rotate(-30 47.7 99.8)">DP=0.60ｍ</text>
<text x="49.6" y="100.4" transform="rotate(-30 49.6 100.4)">ガス管 φ50</text>
<text x="50.5" y="101.9" transform="rotate(-30 50.5 101.9)">DP=0.60ｍ</text>
<text x="71.2" y="96.9" transform="rotate(-30 71.2 96.9)">DP=0.60ｍ</text>
</g>
<text font-size="1.2" fill="#0f0" x="65" y="52.5">ガス管φ50</text>
<text font-size="1.2" fill="#0ff" x="63.5" y="54.8">水道管φ100</text>
<g font-size="1.2">
<text x="43.8" y="87" transform="rotate(-25 43.8 87)">410</text>
<text x="44" y="88.3" transform="rotate(-25 44 88.3)">-1-4</text>
<text x="76.8" y="86.4" transform="rotate(-25 76.8 86.4)">410</text>
<text x="77" y="87.7" transform="rotate(-25 77 87.7)">-1-2</text>
<text x="52" y="136.4">-1-3</text>
<text x="52.3" y="135.1">410</text>
</g>
<text font-size="1" fill="#0ff" x="54.1" y="49" transform="rotate(-4 54.1 49)">Ｈ</text>
</svg>
